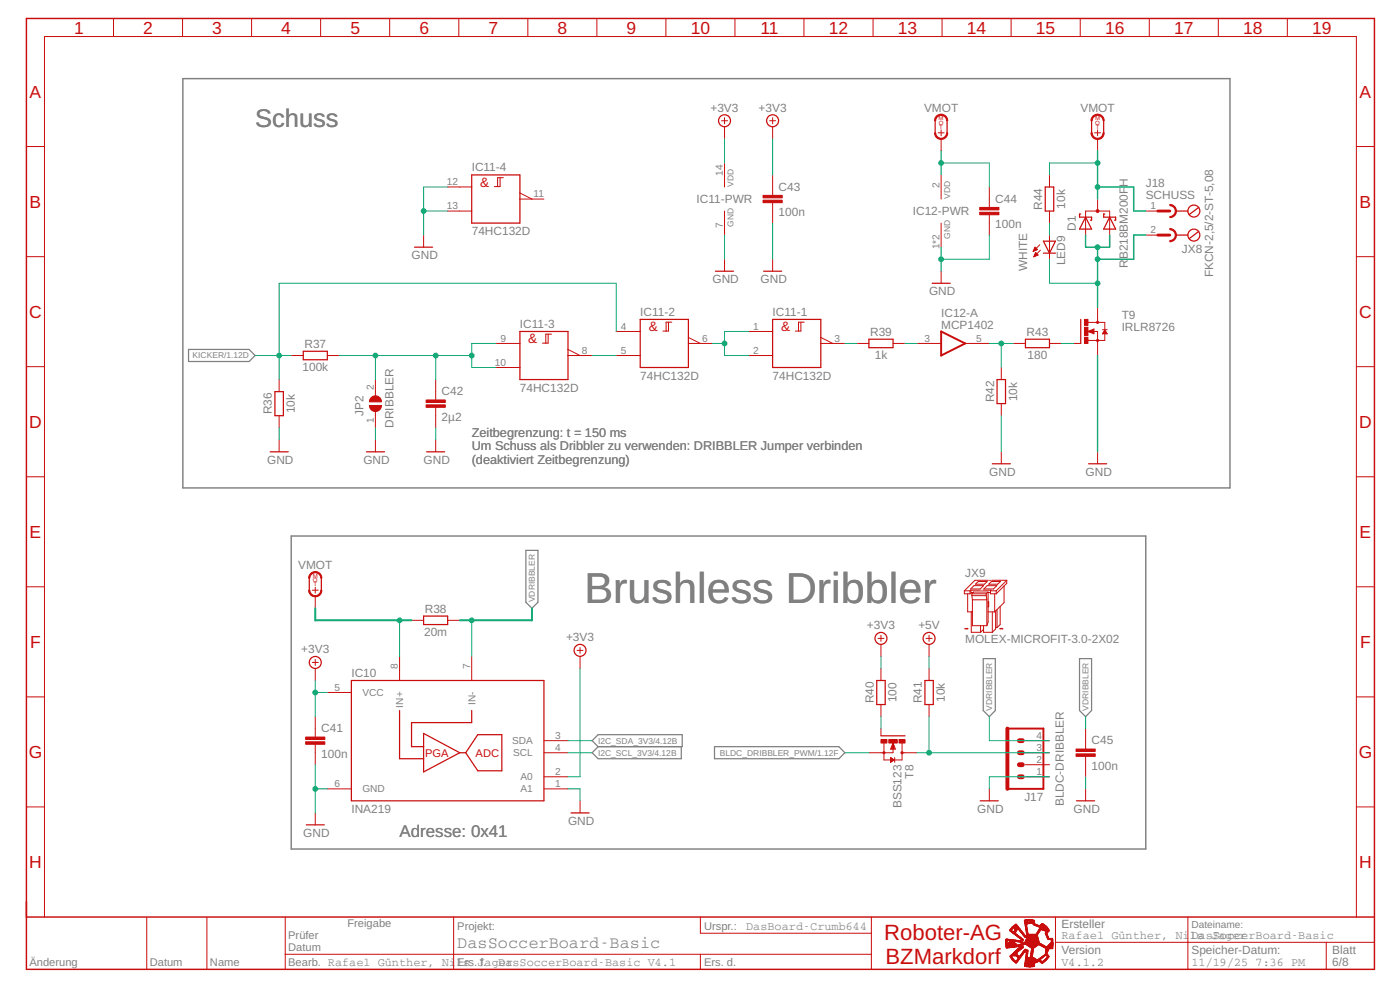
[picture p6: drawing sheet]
<svg xmlns="http://www.w3.org/2000/svg" width="287mm" height="203mm" viewBox="0 0 287 203" stroke-linecap="round" stroke-linejoin="round" font-family="sans-serif">
<path d="M37.5 16.1h214.8v84h-214.8zM59.7 109.9h175.3v64.2h-175.3z" fill="none" stroke="#808080" stroke-width=".3"/>
<path d="M38.7 71.7h12.4l1.2 1.2-1.2 1.2h-12.4zM107.9 112.9h2.4v10.6l-1.2 1.3-1.2-1.3zM201.7 135.1h2.5v10.6l-1.3 1.3-1.2-1.3zM221.4 135.1h2.5v10.6l-1.2 1.3-1.3-1.3zM121.5 151.9l1.2-1.2h17.2v2.4h-17.2zM122.7 153.1l-1.2 1.3 1.2 1.2h17v-2.5M146.6 153.1h25.5l1.2 1.3-1.2 1.2h-25.5z" fill="none" stroke="#808080" stroke-width=".25"/>
<g fill="none" stroke="#c90d0c" stroke-width=".25">
<path d="M96.8 35.9h9.8v9.9h-9.8zM191.8 24.8v2.4M194.3 24.8v2.4M214.4 38.4h1.7v4.9h-1.7zM223.9 24.8v2.4M226.4 24.8v2.4M85 50.7h3.7M146.7 55.6h3.8M156.6 55.6h3.7M191.2 58.1h3.7M214 49.5h2.5l-1.2 2.4zM214 51.9h2.5"/>
<path d="M221.7 43.9h-.3v.6h2.5v.6h-.3M222.7 44.5l1.2 2.5h-2.5zM226.6 43.9h-.2v.6h2.4v.6h-.2M227.6 44.5l1.2 2.5h-2.4zM241.2 43.3h2.5M241.2 48.2h2.5M245.9 42.5l-2 1.5M245.9 47.5l-2 1.5M62.2 72.1h4.9v1.7h-4.9zM106.6 68h9.9v9.9h-9.9zM131.3 65.5h9.9v9.9h-9.9zM158.5 65.5h9.9v9.9h-9.9z"/>
<path d="M178.2 69.6h5v1.7h-5zM204.5 77.9h1.7v4.9h-1.7zM210.3 69.6h5v1.7h-5zM221.7 65.5v4.9M55.4 92.7h3.7M56.4 80.3h1.7v5h-1.7zM75.2 92.7h3.7M87.5 92.7h3.7M203.5 95.1h3.7M223.3 95.1h3.7M63.4 118.6v2.5M65.9 118.6v2.5"/>
<path d="M72.1 139.6h39.5v24.7h-39.5zM86.9 126.4h4.9v1.7h-4.9zM179.8 139.6h1.8v4.9h-1.8zM189.7 139.6h1.7v4.9h-1.7zM82 145.7v9.9h4.9M86.9 150.4l7.4 4-7.4 3.9zM94.3 154.4h1.2M96.8 145.7v2.5h-12.4v4.9h2.5M98 150.7h4.9v7.4h-4.9l-2.5-3.7zM180.7 150.9h4.9M62.8 169.2h3.7M117.1 166.7h3.7"/>
<path d="M201.1 164.3h3.7M220.8 164.3h3.7"/>
<circle cx="148.6" cy="24.8" r="1.23"/>
<circle cx="158.5" cy="24.8" r="1.23"/>
<circle cx="244.9" cy="43.3" r="1.23"/>
<circle cx="244.9" cy="48.2" r="1.23"/>
<circle cx="64.7" cy="135.9" r="1.23"/>
<circle cx="119" cy="133.4" r="1.23"/>
<circle cx="180.7" cy="130.9" r="1.23"/>
<circle cx="190.6" cy="130.9" r="1.23"/>
</g>
<g fill="none" stroke="#c90d0c" stroke-width=".21">
<path d="M23.3 3.8v3.7M37.4 3.8v3.7M51.6 3.8v3.7M65.8 3.8v3.7M79.9 3.8v3.7M94.1 3.8v3.7M108.3 3.8v3.7M122.4 3.8v3.7M136.6 3.8v3.7M150.7 3.8v3.7M164.9 3.8v3.7M179.1 3.8v3.7"/>
<path d="M193.2 3.8v3.7M207.4 3.8v3.7M221.6 3.8v3.7M235.7 3.8v3.7M249.9 3.8v3.7M264.1 3.8v3.7M5.4 30.1h3.7M91.8 38.4h5M102.6 36.4v1.9h-1.2M103.2 36.4h-1.1v1.9M106.6 39.6l2.5 1.2M148 24.8h1.2"/>
<path d="M148.6 24.2v1.2M148.6 26v2.5M148.6 33.4v5M157.9 24.8h1.2M158.5 24.2v1.2M158.5 26v2.5M158.5 35.9v4.2M192.4 27.2h1.3M193 26.6v1.3M193 28.5v2.4M193 35.9v4.9M202.9 38.4v4.1"/>
<path d="M215.3 35.9v2.5M224.5 27.2h1.2M225.1 26.6v1.3M225.1 28.5v2.4M278.2 30.1h3.7M5.4 52.6h3.7M86.9 48.2v2.5M91.8 43.3h5M106.6 40.8h5M148.6 43.3v4.9M148.6 53.2v2.4M158.5 41.6v4.2"/>
<path d="M158.5 53.2v2.4M193 45.8v4.9M193 55.6v2.5M202.9 44v4.2M212 51.5h.1M212 51.4h.4M212 51.3h.6M212.1 52.7h.1M212.1 51.1h.6M212.1 52.5h.3M212.2 51h.4M212.2 52.4h.4"/>
<path d="M212.2 50.9h.3M212.2 52.3h.7M212.3 50.8h.1M212.3 52.2h.5M212.3 50.7l.5 .5-.9 .4zM212.3 52.1h.4M212.4 52h.2M212.4 51.8h.1M212.9 52.3l-.5-.5-.4 .9M212.9 52.3l-.9 .4M213.3 50.2l-1.4 1.4M213.4 51.3l-1.4 1.4"/>
<path d="M215.3 43.3v2.5M215.3 48.2v5M222.7 48.2v-4.9h4.9v4.9M225.1 40.8v2.5M235 43.3h2.5M235 48.2h2.5M278.2 52.6h3.7M5.4 75.2h3.7M57.3 77.9v2.4M59.7 72.9h2.5M67.1 72.9h2.5M77 77.9v3.3"/>
<path d="M89.4 77.9v4.1M101.7 70.4h4.9M101.7 75.4h4.9M112.4 68.5v1.9h-1.1M113.1 68.5h-1.1v1.9M116.5 72.9h5M116.5 71.7l2.5 1.2M126.4 68h4.9M126.4 72.9h4.9M137.1 66.1v1.8h-1.1M137.8 66.1h-1.2v1.8M141.2 70.4h4.9"/>
<path d="M141.2 69.2l2.5 1.2M153.5 68h5M153.5 72.9h5M164.3 66.1v1.8h-1.2M165 66.1h-1.2v1.8M168.4 70.4h4.9M168.4 69.2l2.4 1.2M175.8 70.4h2.4M183.2 70.4h2.4M188.1 70.4h4.9M198 70.4h4.9M205.4 75.4v2.5"/>
<path d="M207.9 70.4h2.4M215.3 70.4h2.4M220.2 70.4h1.5M222.9 68h2.2v4.9M223.2 68l1.2-.5v1zM223.2 66.1h3.4v3.7h-3.4M225.1 63v3.1M226.1 67.6h1M226.2 68.4h.8M226.3 68.2h.7M226.4 68.1h.5M226.4 68h.4"/>
<path d="M226.5 67.9h.2M226.6 67.8h.1M226.6 67.7l.5 .8h-1zM278.2 75.2h3.7M5.4 97.8h3.7M57.3 85.3v2.4M57.3 90.2v2.5M77 84.4v3.3M77 90.2v2.5M89.4 83.5v4.2M89.4 90.2v2.5M205.4 82.8v2.5"/>
<path d="M205.4 92.7v2.4M225.1 92.7v2.4M278.2 97.8h3.7M200.6 119.3h1.9l-.6 .5h-1.8zM202.7 119h-2.7l-2.2 2.2M202.9 119h.1M203.2 119h.1M203.3 119.3h1.9l-.6 .5h-1.8zM203.4 119h3.1M206.5 119l-2.2 2.2M206.5 119v.6l-2.2 2.2M5.4 120.4h3.7"/>
<path d="M64.1 135.9h1.2M64.1 121.1h1.2M64.7 120.4v1.3M64.7 122.3v2.5M64.7 135.3v1.2M64.7 137.1v2.5M82 134.6v5M84.4 127.2h2.5M91.8 127.2h2.5M96.8 134.6v5M118.4 133.4h1.2M119 132.8v1.2"/>
<path d="M119 134.6v2.5M180.1 130.9h1.2M180.7 130.3v1.3M180.7 132.2v2.4M180.7 137.1v2.5M189.9 130.9h1.3M190.6 130.3v1.3M190.6 132.2v2.4M190.6 137.1v2.5M197.8 121.2v.6h1.2M197.8 121.2h1.2M198.5 121.8v3.7h1"/>
<path d="M199 121.2v.6M199.1 121.1h1.8M199.1 121.1l-.1 .1M199.1 121.1l.1 .4M199.2 125.5v4.2h1.9M199.2 121.5l-.2 .3M199.2 121.5h.4M199.3 121.8h3M199.3 121.8v.4M199.3 122.2l.2 .8M199.3 122.2h3M199.5 123v5.3h2.9"/>
<path d="M199.5 123h2.9M199.6 121.5l-.3 .3M199.8 120.1h1.9l-.6 .7h-2zM201.1 121.1h.1M201.1 128.3v1.4M201.4 121.1h.1M201.6 121.1h1.7l-.1 .1M201.7 128.3v1.4h1.8M201.7 129.1l-.6 .6M202.3 121.8v.4M202.3 122.2l.1 .8M202.4 123v5.3"/>
<path d="M202.5 120.1h2l-.7 .7h-2zM202.7 121.4l-3.1 .1M202.7 121.4l-.4 .4M202.7 121.4v6.2l-.3 .7M202.7 123.5l.1-.1v1l-.1 .1M202.7 121.5h.5M202.7 125.5h1.3M202.7 123.5v.9M203.2 121.2h1.1M203.2 121.2v.6h1.1M203.5 125.5v4.2M204 121.8v3.7"/>
<path d="M204.2 125.3v3.7l-.7 .7M204.2 128.7h.3M204.3 121.2v.6M204.5 125v3.7M205.1 124.4v3.7l-.6 .6M206 120.2v3.4l-2 1.9M278.2 120.4h3.7M5.4 142.9h3.7M64.7 147v4.2M64.7 152.7v4.1M67.1 142h5M111.6 154.4h4.9"/>
<path d="M111.6 159.3h4.9M111.6 151.9h4.9M180.7 144.5v2.5M180.7 149.4v1.5M181.3 152.4v3.5h3.7v-3.5M182.7 155.4l.7 .5-.7 .5zM182.7 156.3h.1M182.7 156.2h.2M182.7 156.1h.3M182.7 156h.5M182.7 155.8h.6M182.7 155.6h.4"/>
<path d="M182.7 155.5h.2M182.7 155.4h.1M183.2 152.2v2.2h-5M183.2 152.4l.5 1.2h-1zM183.5 155.4v1M185 154.4h3.1M190.6 144.5v2.5M210.3 154.4h5M210.3 159.3h5M210.3 151.9h5M210.3 156.8h5M222.7 149.4v4.2"/>
<path d="M222.7 155.1v4.2M278.2 142.9h3.7M5.4 165.5h3.7M64.7 166.7v2.5M67.1 161.8h5M111.6 161.8h4.9M119 164.3v2.4M202.9 161.8v2.5M222.7 161.8v2.5M278.2 165.5h3.7M9.1 188.1v-180.6h269.1v180.6M30.1 188.2v10.6"/>
<path d="M42.4 188.2v10.6M58.5 188.1v10.7M58.5 195.7h120.2M93 188.1v10.7M143.7 188.1v3.3h35M143.7 195.7v3.1M178.7 188.1v10.7M216.5 193.3h65.3M216.5 188.1v10.7M243.7 188.1v10.7M272 193.3v5.5"/>
</g>
<path d="M224.3 67.7l-.9 .3 .9 .2v-.2h-.3M183.2 153.3v.2h-.3l.3-.8 .2 .8M5.4 188.1h276.5v-184.3h-276.5v195h276.5v-10.6" fill="none" stroke="#c90d0c" stroke-width=".3"/>
<g fill="none" stroke="#c90d0c" stroke-width=".4">
<path d="M193 68l5 2.4-5 2.5zM206.6 149.4h7.4v12.4h-7.4"/>
<circle cx="225.1" cy="69.8" r=".13"/>
<circle cx="225.1" cy="66.1" r=".13"/>
<circle cx="181.3" cy="154.4" r=".13"/>
<circle cx="185" cy="154.4" r=".13"/>
</g>
<g fill="#c90d0c" stroke="#c90d0c" stroke-width=".21">
<path d="M222.4 69.2h.8v1.2h-.8z"/>
<path d="M222.4 65.5h.8v1.2h-.8z"/>
<path d="M222.4 67.1h.8v1.8h-.8z"/>
<path d="M201 43.5h3.9v.5h-3.9z"/>
<path d="M201 42.5h3.9v.6h-3.9z"/>
<path d="M211 198.3h.5z"/>
<path d="M210.5 198.2l1.4 .1z"/>
<path d="M210.2 198.2h2z"/>
<path d="M210.2 198.1l2 .1z"/>
<path d="M210.2 198.1h2z"/>
<path d="M210.2 198h.3z"/>
<path d="M210.6 198h1.6z"/>
<path d="M210.2 197.9l.3 .1z"/>
<path d="M210.5 197.9l1.7 .1z"/>
<path d="M210.2 197.8l.3 .1z"/>
<path d="M210.5 197.8l1.7 .1z"/>
<path d="M210.2 197.8h2z"/>
<path d="M210.2 197.7h2z"/>
<path d="M210.2 197.6l2 .1z"/>
<path d="M210.2 197.6h2z"/>
<path d="M210.3 197.5h2z"/>
<path d="M213.7 197.5h.2z"/>
<path d="M208.3 197.5h.2z"/>
<path d="M213.6 197.5h.4z"/>
<path d="M208.3 197.4l.3 .1z"/>
<path d="M210.2 197.4l2.3 .1z"/>
<path d="M213.5 197.4l.5 .1z"/>
<path d="M208.2 197.4h.4z"/>
<path d="M210.3 197.4h2.3z"/>
<path d="M213.5 197.4h.6z"/>
<path d="M208.1 197.3l.5 .1z"/>
<path d="M210.3 197.3l2.4 .1z"/>
<path d="M213.4 197.3l.7 .1z"/>
<path d="M208.1 197.3h.6z"/>
<path d="M210.2 197.3h2.6z"/>
<path d="M213.3 197.3h.9z"/>
<path d="M208 197.2l.7 .1z"/>
<path d="M210.3 197.2l2.6 .1z"/>
<path d="M213.3 197.2l.4 .1z"/>
<path d="M213.8 197.2l.4 .1z"/>
<path d="M207.9 197.2h.9z"/>
<path d="M210.3 197.2h2.8z"/>
<path d="M213.2 197.2h.5z"/>
<path d="M213.9 197.2h.4z"/>
<path d="M207.9 197.1l.4 .1z"/>
<path d="M208.4 197.1l.3 .1z"/>
<path d="M210.3 197.1l3.3 .1z"/>
<path d="M213.9 197.1l.4 .1z"/>
<path d="M207.8 197.1h.5z"/>
<path d="M208.5 197.1h.3z"/>
<path d="M210.3 197.1h3.3z"/>
<path d="M214 197.1h.4z"/>
<path d="M207.8 197l.4 .1z"/>
<path d="M208.5 197l.4 .1z"/>
<path d="M210.3 197l3.2 .1z"/>
<path d="M214.1 197l.4 .1z"/>
<path d="M207.7 197h.5z"/>
<path d="M208.5 197h.4z"/>
<path d="M210.3 197h3.1z"/>
<path d="M214.1 197h.4z"/>
<path d="M207.6 196.9l.5 .1z"/>
<path d="M208.6 196.9l.3 .1z"/>
<path d="M210.3 196.9l3.1 .1z"/>
<path d="M214.2 196.9l.4 .1z"/>
<path d="M207.6 196.9h.4z"/>
<path d="M208.6 196.9h.4z"/>
<path d="M210.3 196.9h3z"/>
<path d="M214.2 196.9h.4z"/>
<path d="M207.6 196.8l.4 .1z"/>
<path d="M208.7 196.8l.3 .1z"/>
<path d="M210.3 196.8l2.4 .1z"/>
<path d="M212.9 196.8l.4 .1z"/>
<path d="M214.3 196.8l.4 .1z"/>
<path d="M207.6 196.8h.3z"/>
<path d="M208.7 196.8h.3z"/>
<path d="M210.4 196.8h2.2z"/>
<path d="M212.9 196.8h.5z"/>
<path d="M214.4 196.8h.3z"/>
<path d="M207.5 196.7l.4 .1z"/>
<path d="M208.7 196.7l.3 .1z"/>
<path d="M210.4 196.7l2.2 .1z"/>
<path d="M212.9 196.7l.5 .1z"/>
<path d="M214.4 196.7l.4 .1z"/>
<path d="M207.5 196.7h.3z"/>
<path d="M208.7 196.7h.4z"/>
<path d="M210.4 196.7h2.1z"/>
<path d="M213 196.7h.5z"/>
<path d="M214.4 196.7h.4z"/>
<path d="M207.5 196.6l.3 .1z"/>
<path d="M208.8 196.6l.3 .1z"/>
<path d="M210.4 196.6l2 .1z"/>
<path d="M213.1 196.6l.5 .1z"/>
<path d="M214.5 196.6l.3 .1z"/>
<path d="M207.4 196.6h.4z"/>
<path d="M208.8 196.6h.3z"/>
<path d="M210.4 196.6h1.9z"/>
<path d="M213.2 196.6h.4z"/>
<path d="M214.5 196.6h.4z"/>
<path d="M207.4 196.5l.3 .1z"/>
<path d="M208.9 196.5l.3 .1z"/>
<path d="M210.4 196.5l1.9 .1z"/>
<path d="M213.2 196.5l.5 .1z"/>
<path d="M214.6 196.5l.3 .1z"/>
<path d="M207.4 196.5h.3z"/>
<path d="M208.9 196.5h.3z"/>
<path d="M210.4 196.5h.3z"/>
<path d="M210.8 196.5h1.4z"/>
<path d="M213.3 196.5h.5z"/>
<path d="M214.6 196.5h.4z"/>
<path d="M207.3 196.4l.4 .1z"/>
<path d="M208.9 196.4l.4 .1z"/>
<path d="M210.4 196.4l.3 .1z"/>
<path d="M210.9 196.4l1.1 .1z"/>
<path d="M213.4 196.4l.4 .1z"/>
<path d="M214.6 196.4l.4 .1z"/>
<path d="M207.3 196.4h.4z"/>
<path d="M208.8 196.4h.5z"/>
<path d="M210.4 196.4h.3z"/>
<path d="M211.1 196.4h.9z"/>
<path d="M213.4 196.4h.4z"/>
<path d="M214.7 196.4h.3z"/>
<path d="M207.3 196.3l.3 .1z"/>
<path d="M208.7 196.3l.6 .1z"/>
<path d="M210.4 196.3l.3 .1z"/>
<path d="M211.2 196.3l.7 .1z"/>
<path d="M213.5 196.3l.4 .1z"/>
<path d="M214.7 196.3l.4 .1z"/>
<path d="M207.2 196.3h.4z"/>
<path d="M208.7 196.3h.7z"/>
<path d="M210.4 196.3h.3z"/>
<path d="M211.4 196.3h.4z"/>
<path d="M213.6 196.3h.4z"/>
<path d="M214.7 196.3h.4z"/>
<path d="M211.3 196.3h.5z"/>
<path d="M213.7 196.3h.3z"/>
<path d="M214.8 196.3h.3z"/>
<path d="M207.2 196.2h.3z"/>
<path d="M208.6 196.2h.8z"/>
<path d="M210.4 196.2h.3z"/>
<path d="M211.3 196.2h.5z"/>
<path d="M213.7 196.2h.4z"/>
<path d="M214.8 196.2h.4z"/>
<path d="M208.5 196.2h.6z"/>
<path d="M209.1 196.2h.4z"/>
<path d="M211.4 196.2h.4z"/>
<path d="M213.8 196.2h.3z"/>
<path d="M207.2 196.1l.4 .1z"/>
<path d="M208.4 196.1l.6 .1z"/>
<path d="M209.1 196.1l.4 .1z"/>
<path d="M210.4 196.1l.3 .1z"/>
<path d="M211.4 196.1l.4 .1z"/>
<path d="M213.9 196.1l.3 .1z"/>
<path d="M214.8 196.1l.4 .1z"/>
<path d="M207.2 196l.4 .1z"/>
<path d="M208.4 196l.6 .1z"/>
<path d="M209.2 196l.3 .1z"/>
<path d="M210.5 196l.3 .1z"/>
<path d="M211.4 196l.4 .1z"/>
<path d="M213.9 196l.4 .1z"/>
<path d="M214.7 196l.4 .1z"/>
<path d="M207.3 196h.4z"/>
<path d="M207.9 196h1z"/>
<path d="M209.2 196h.4z"/>
<path d="M210.5 196h.3z"/>
<path d="M211.4 196h.4z"/>
<path d="M214 196h.3z"/>
<path d="M214.7 196h.4z"/>
<path d="M207.3 196h1.6z"/>
<path d="M209.3 196h.3z"/>
<path d="M214.1 196h.3z"/>
<path d="M214.6 196h.4z"/>
<path d="M207.3 195.9l1.5 .1z"/>
<path d="M209.3 195.9l.4 .1z"/>
<path d="M210.5 195.9l.3 .1z"/>
<path d="M211.4 195.9l.4 .1z"/>
<path d="M214.1 195.9l.4 .1z"/>
<path d="M214.6 195.9l.4 .1z"/>
<path d="M207.4 195.9h1.3z"/>
<path d="M209.3 195.9h.4z"/>
<path d="M210.5 195.9h.3z"/>
<path d="M211.4 195.9h.4z"/>
<path d="M214.2 195.9h.8z"/>
<path d="M207.5 195.8l1.2 .1z"/>
<path d="M209.4 195.8l.3 .1z"/>
<path d="M210.5 195.8l.3 .1z"/>
<path d="M211.4 195.8l.4 .1z"/>
<path d="M214.3 195.8l.6 .1z"/>
<path d="M207.5 195.8h1.1z"/>
<path d="M209.4 195.8h.4z"/>
<path d="M210.5 195.8h.3z"/>
<path d="M211.4 195.8h.4z"/>
<path d="M214.3 195.8h.6z"/>
<path d="M207.6 195.7h1z"/>
<path d="M209.4 195.7h.4z"/>
<path d="M210.5 195.7h.3z"/>
<path d="M211.4 195.7h.4z"/>
<path d="M214.4 195.7h.4z"/>
<path d="M209.5 195.7h.3z"/>
<path d="M207.7 195.6l.9 .1z"/>
<path d="M209.5 195.6l.4 .1z"/>
<path d="M210.5 195.6l.3 .1z"/>
<path d="M211.4 195.6l.4 .1z"/>
<path d="M214.4 195.6l.3 .1z"/>
<path d="M207.7 195.6h.9z"/>
<path d="M209.6 195.6h.3z"/>
<path d="M210.5 195.6h.3z"/>
<path d="M211.4 195.6h.4z"/>
<path d="M214.4 195.6h.3z"/>
<path d="M207.8 195.5l.8 .1z"/>
<path d="M209.6 195.5l.3 .1z"/>
<path d="M210.5 195.5l.3 .1z"/>
<path d="M211.5 195.5l.4 .1z"/>
<path d="M214.4 195.5l.3 .1z"/>
<path d="M207.8 195.5h.8z"/>
<path d="M209.6 195.5h.4z"/>
<path d="M210.5 195.5h.3z"/>
<path d="M211.5 195.5h.4z"/>
<path d="M214.4 195.5h.4z"/>
<path d="M207.9 195.4l.7 .1z"/>
<path d="M209.7 195.4l.3 .1z"/>
<path d="M210.5 195.4l.3 .1z"/>
<path d="M211.5 195.4l.4 .1z"/>
<path d="M214.4 195.4l.4 .1z"/>
<path d="M207.9 195.4h.7z"/>
<path d="M209.7 195.4h.4z"/>
<path d="M210.5 195.4h.3z"/>
<path d="M211.5 195.4h.4z"/>
<path d="M214.5 195.4h.3z"/>
<path d="M208 195.3l.7 .1z"/>
<path d="M209.7 195.3l.4 .1z"/>
<path d="M210.5 195.3l.3 .1z"/>
<path d="M211.5 195.3l.4 .1z"/>
<path d="M214.5 195.3l.3 .1z"/>
<path d="M208 195.3h.7z"/>
<path d="M209.8 195.3h.4z"/>
<path d="M210.5 195.3h.3z"/>
<path d="M211.5 195.3h.4z"/>
<path d="M214.5 195.3h.4z"/>
<path d="M208.1 195.2l.6 .1z"/>
<path d="M209.8 195.2l.6 .1z"/>
<path d="M210.5 195.2l.3 .1z"/>
<path d="M211.5 195.2l.4 .1z"/>
<path d="M214.5 195.2l.4 .1z"/>
<path d="M208.1 195.2h.7z"/>
<path d="M209.8 195.2h.7z"/>
<path d="M210.5 195.2h.3z"/>
<path d="M211.5 195.2h.4z"/>
<path d="M214.5 195.2h.4z"/>
<path d="M208.2 195.1l.7 .1z"/>
<path d="M209.9 195.1l.9 .1z"/>
<path d="M211.5 195.1l.4 .1z"/>
<path d="M214.5 195.1l.4 .1z"/>
<path d="M208.2 195.1h.7z"/>
<path d="M209.9 195.1h.9z"/>
<path d="M211.5 195.1h.4z"/>
<path d="M214.5 195.1h.4z"/>
<path d="M208.3 195l.7 .1z"/>
<path d="M210 195l.8 .1z"/>
<path d="M211.5 195l.4 .1z"/>
<path d="M214.5 195l.5 .1z"/>
<path d="M208.3 195h.7z"/>
<path d="M210 195h.8z"/>
<path d="M211.5 195h.4z"/>
<path d="M214.5 195h.5z"/>
<path d="M208.4 194.9l.7 .1z"/>
<path d="M210 194.9l.9 .1z"/>
<path d="M211.5 194.9l.4 .1z"/>
<path d="M214.5 194.9l.5 .1z"/>
<path d="M208.4 194.9h.7z"/>
<path d="M210.1 194.9h.7z"/>
<path d="M211.6 194.9h.4z"/>
<path d="M214.5 194.9h.5z"/>
<path d="M208.5 194.8l.7 .1z"/>
<path d="M210.1 194.8l.6 .1z"/>
<path d="M211.6 194.8l.4 .1z"/>
<path d="M214.5 194.8l.5 .1z"/>
<path d="M208.6 194.8h.7z"/>
<path d="M210.1 194.8h.5z"/>
<path d="M211.6 194.8h.4z"/>
<path d="M214.5 194.8h.6z"/>
<path d="M208.6 194.7l.7 .1z"/>
<path d="M210.2 194.7l.3 .1z"/>
<path d="M211.6 194.7l.4 .1z"/>
<path d="M214.5 194.7l.6 .1z"/>
<path d="M208.7 194.7h.7z"/>
<path d="M210.2 194.7h.2z"/>
<path d="M211.6 194.7h.4z"/>
<path d="M214.5 194.7h.6z"/>
<path d="M208.7 194.6l.8 .1z"/>
<path d="M211.6 194.6l.4 .1z"/>
<path d="M214.5 194.6l.6 .1z"/>
<path d="M208.8 194.6h.7z"/>
<path d="M211.6 194.6h.4z"/>
<path d="M214.5 194.6h.7z"/>
<path d="M208.8 194.5l.8 .1z"/>
<path d="M211.6 194.5l.4 .1z"/>
<path d="M214.5 194.5l1.4 .1z"/>
<path d="M208.8 194.5h.9z"/>
<path d="M211.6 194.5h.4z"/>
<path d="M214.5 194.5h1.4z"/>
<path d="M208.9 194.5h.8z"/>
<path d="M214.4 194.5h1.6z"/>
<path d="M206.4 194.4h.4z"/>
<path d="M209 194.4h.8z"/>
<path d="M211.5 194.4h.6z"/>
<path d="M214.3 194.4h1.6z"/>
<path d="M206.4 194.4h.7z"/>
<path d="M209 194.4h.9z"/>
<path d="M211.4 194.4h.8z"/>
<path d="M214.2 194.4h1.7z"/>
<path d="M206.4 194.3l1.1 .1z"/>
<path d="M209.1 194.3l.8 .1z"/>
<path d="M211.4 194.3l.8 .1z"/>
<path d="M214.2 194.3l1.7 .1z"/>
<path d="M206.4 194.2l1.4 .1z"/>
<path d="M209.1 194.2l.8 .1z"/>
<path d="M211.3 194.2l1 .1z"/>
<path d="M214 194.2l1.9 .1z"/>
<path d="M206.4 194.2h1.8z"/>
<path d="M209.2 194.2h.7z"/>
<path d="M211.2 194.2h1.1z"/>
<path d="M214 194.2h1.9z"/>
<path d="M206.3 194.2h2.3z"/>
<path d="M209.3 194.2h.6z"/>
<path d="M211.1 194.2h1.3z"/>
<path d="M213.9 194.2h.7z"/>
<path d="M214.7 194.2h1.2z"/>
<path d="M206.3 194.1l2.7 .1z"/>
<path d="M209.3 194.1l.5 .1z"/>
<path d="M211.1 194.1l1.4 .1z"/>
<path d="M213.8 194.1l.7 .1z"/>
<path d="M214.8 194.1l1.2 .1z"/>
<path d="M206.3 194.1h3z"/>
<path d="M209.4 194.1h.4z"/>
<path d="M211 194.1h1.6z"/>
<path d="M213.7 194.1h.7z"/>
<path d="M214.8 194.1h1.1z"/>
<path d="M206.3 194l3.5 .1z"/>
<path d="M210.9 194l1.7 .1z"/>
<path d="M213.6 194l.7 .1z"/>
<path d="M214.9 194l1 .1z"/>
<path d="M206.3 194h3.5z"/>
<path d="M210.8 194h1.9z"/>
<path d="M213.5 194h.7z"/>
<path d="M214.9 194h1z"/>
<path d="M206.3 193.9h3.4z"/>
<path d="M210.8 193.9h2z"/>
<path d="M213.4 193.9h.7z"/>
<path d="M215 193.9h.9z"/>
<path d="M210.7 193.9h2.2z"/>
<path d="M215 193.9h1z"/>
<path d="M206.3 193.8l2.4 .1z"/>
<path d="M208.8 193.8l1 .1z"/>
<path d="M210.7 193.8l2.2 .1z"/>
<path d="M213.3 193.8l.7 .1z"/>
<path d="M215.1 193.8l.9 .1z"/>
<path d="M206.3 193.8h2.3z"/>
<path d="M209 193.8h.9z"/>
<path d="M210.6 193.8h2.4z"/>
<path d="M213.2 193.8h.7z"/>
<path d="M215.1 193.8h.9z"/>
<path d="M206.3 193.7l2.3 .1z"/>
<path d="M209 193.7l1.1 .1z"/>
<path d="M210.5 193.7l3.3 .1z"/>
<path d="M215.2 193.7l.8 .1z"/>
<path d="M206.3 193.7h2.2z"/>
<path d="M209.2 193.7h1z"/>
<path d="M210.5 193.7h3.2z"/>
<path d="M215.2 193.7h.8z"/>
<path d="M206.3 193.6l.3 .1z"/>
<path d="M206.6 193.6l1.9 .1z"/>
<path d="M209.3 193.6l4.3 .1z"/>
<path d="M215.3 193.6l.7 .1z"/>
<path d="M206.3 193.6h.3z"/>
<path d="M206.7 193.6h1.7z"/>
<path d="M209.4 193.6h4.2z"/>
<path d="M215.3 193.6h.7z"/>
<path d="M206.3 193.5l.3 .1z"/>
<path d="M206.7 193.5l1.7 .1z"/>
<path d="M209.5 193.5l4 .1z"/>
<path d="M215.4 193.5l.6 .1z"/>
<path d="M206.3 193.5h.2z"/>
<path d="M206.8 193.5h1.5z"/>
<path d="M209.6 193.5h3.8z"/>
<path d="M215.4 193.5h.6z"/>
<path d="M206.3 193.4l.3 .1z"/>
<path d="M206.8 193.4l1.4 .1z"/>
<path d="M209.8 193.4l3.5 .1z"/>
<path d="M215.5 193.4l.5 .1z"/>
<path d="M206.3 193.4h.3z"/>
<path d="M206.8 193.4h1.4z"/>
<path d="M209.9 193.4h3.3z"/>
<path d="M215.5 193.4h.5z"/>
<path d="M206.3 193.3l.3 .1z"/>
<path d="M206.9 193.3l1.2 .1z"/>
<path d="M210 193.3l3.2 .1z"/>
<path d="M215.6 193.3l.4 .1z"/>
<path d="M206.3 193.3h.3z"/>
<path d="M206.9 193.3h1.2z"/>
<path d="M210.1 193.3h3.1z"/>
<path d="M215.6 193.3h.4z"/>
<path d="M206.3 193.2l.3 .1z"/>
<path d="M207 193.2l1 .1z"/>
<path d="M209.5 193.2l.2 .1z"/>
<path d="M210.2 193.2l3 .1z"/>
<path d="M215.6 193.2l.4 .1z"/>
<path d="M206.3 193.2h.3z"/>
<path d="M207 193.2h1z"/>
<path d="M209.1 193.2h.6z"/>
<path d="M210.2 193.2h2.9z"/>
<path d="M215.6 193.2h.3z"/>
<path d="M206.3 193.1l.3 .1z"/>
<path d="M207.1 193.1l.8 .1z"/>
<path d="M208.7 193.1l1 .1z"/>
<path d="M210.3 193.1l2.8 .1z"/>
<path d="M215.6 193.1l.3 .1z"/>
<path d="M206.3 193.1h.3z"/>
<path d="M207.1 193.1h.8z"/>
<path d="M208.4 193.1h1.3z"/>
<path d="M210.3 193.1h2.8z"/>
<path d="M215.6 193.1h.3z"/>
<path d="M206.3 193l.3 .1z"/>
<path d="M207.1 193l.7 .1z"/>
<path d="M207.9 193l1.9 .1z"/>
<path d="M210.3 193l2.8 .1z"/>
<path d="M215.6 193l.3 .1z"/>
<path d="M206.3 193h.3z"/>
<path d="M207.2 193h2.6z"/>
<path d="M210.4 193h2.7z"/>
<path d="M215.6 193h.3z"/>
<path d="M206.3 192.9l.3 .1z"/>
<path d="M207.2 192.9l2.2 .1z"/>
<path d="M209.5 192.9l.3 .1z"/>
<path d="M210.4 192.9l2.7 .1z"/>
<path d="M215.6 192.9l.3 .1z"/>
<path d="M206.3 192.9h.3z"/>
<path d="M206.8 192.9h2.2z"/>
<path d="M209.5 192.9h.3z"/>
<path d="M210.4 192.9h2.7z"/>
<path d="M215.6 192.9h.3z"/>
<path d="M206.3 192.8l2.4 .1z"/>
<path d="M209.5 192.8l.4 .1z"/>
<path d="M210.4 192.8l2.6 .1z"/>
<path d="M215.6 192.8l.3 .1z"/>
<path d="M206.3 192.8h2z"/>
<path d="M209.6 192.8h.3z"/>
<path d="M210.4 192.8h2.6z"/>
<path d="M215.6 192.8h.3z"/>
<path d="M206.3 192.7l1.6 .1z"/>
<path d="M209.6 192.7l.3 .1z"/>
<path d="M210.5 192.7l2.5 .1z"/>
<path d="M215.6 192.7l.3 .1z"/>
<path d="M206.3 192.7h1.2z"/>
<path d="M209.5 192.7h.4z"/>
<path d="M210.4 192.7h2.6z"/>
<path d="M215.4 192.7h.6z"/>
<path d="M206.3 192.7h.8z"/>
<path d="M209.4 192.7h.5z"/>
<path d="M210.5 192.7h2.5z"/>
<path d="M214.9 192.7h1z"/>
<path d="M206.3 192.6h.4z"/>
<path d="M209.4 192.6h.4z"/>
<path d="M210.5 192.6h2.5z"/>
<path d="M214.9 192.6h1z"/>
<path d="M209.3 192.6h.5z"/>
<path d="M209.3 192.5l.4 .1z"/>
<path d="M210.6 192.5l2.3 .1z"/>
<path d="M214.9 192.5l1 .1z"/>
<path d="M209.2 192.5h.4z"/>
<path d="M210.6 192.5h2.3z"/>
<path d="M214.8 192.5h1.1z"/>
<path d="M209.1 192.4h.5z"/>
<path d="M210.6 192.4h2.3z"/>
<path d="M214.8 192.4h.3z"/>
<path d="M209.1 192.4h.4z"/>
<path d="M209 192.3l.4 .1z"/>
<path d="M210.6 192.3l2.3 .1z"/>
<path d="M214.8 192.3l.3 .1z"/>
<path d="M208.9 192.3h.5z"/>
<path d="M210.6 192.3h2.3z"/>
<path d="M214.8 192.3h.3z"/>
<path d="M208.9 192.2l.4 .1z"/>
<path d="M210.2 192.2l.3 .1z"/>
<path d="M210.7 192.2l2.2 .1z"/>
<path d="M214.7 192.2l.3 .1z"/>
<path d="M208.8 192.2h.4z"/>
<path d="M210.2 192.2h.3z"/>
<path d="M210.7 192.2h2.2z"/>
<path d="M214.7 192.2h.3z"/>
<path d="M208.7 192.1l.5 .1z"/>
<path d="M210.1 192.1l2.7 .1z"/>
<path d="M214.7 192.1l.3 .1z"/>
<path d="M208.7 192.1h.4z"/>
<path d="M210.1 192.1h2.7z"/>
<path d="M214.7 192.1h.3z"/>
<path d="M208.6 192l.4 .1z"/>
<path d="M210.1 192l2.7 .1z"/>
<path d="M214.6 192l.4 .1z"/>
<path d="M208.6 192h.4z"/>
<path d="M210 192h2.8z"/>
<path d="M214.6 192h.3z"/>
<path d="M208.5 191.9l.4 .1z"/>
<path d="M210 191.9l.4 .1z"/>
<path d="M210.4 191.9l2.4 .1z"/>
<path d="M214.6 191.9l.3 .1z"/>
<path d="M208.4 191.9h.5z"/>
<path d="M209.9 191.9h.4z"/>
<path d="M210.5 191.9h2.3z"/>
<path d="M214.6 191.9h.3z"/>
<path d="M208.4 191.8l.4 .1z"/>
<path d="M209.9 191.8l.3 .1z"/>
<path d="M210.6 191.8l2.1 .1z"/>
<path d="M214.6 191.8l.3 .1z"/>
<path d="M208.3 191.8h.4z"/>
<path d="M209.9 191.8h.3z"/>
<path d="M210.6 191.8h2.1z"/>
<path d="M214.5 191.8h.4z"/>
<path d="M208.2 191.7l.5 .1z"/>
<path d="M209.8 191.7l.4 .1z"/>
<path d="M210.6 191.7l2.2 .1z"/>
<path d="M214.5 191.7l.3 .1z"/>
<path d="M208.2 191.7h.4z"/>
<path d="M209.8 191.7h.4z"/>
<path d="M210.6 191.7h2.2z"/>
<path d="M214.5 191.7h.3z"/>
<path d="M208.1 191.6l.5 .1z"/>
<path d="M209.7 191.6l.4 .1z"/>
<path d="M210.6 191.6l2.2 .1z"/>
<path d="M214.5 191.6l.3 .1z"/>
<path d="M208 191.6h.5z"/>
<path d="M209.7 191.6h.4z"/>
<path d="M210.6 191.6h.3z"/>
<path d="M212.5 191.6h.4z"/>
<path d="M214.5 191.6h.3z"/>
<path d="M208 191.5l.4 .1z"/>
<path d="M209.7 191.5l.3 .1z"/>
<path d="M210.5 191.5l.4 .1z"/>
<path d="M212.6 191.5l.3 .1z"/>
<path d="M214.4 191.5l.4 .1z"/>
<path d="M207.9 191.5h.5z"/>
<path d="M209.6 191.5h.4z"/>
<path d="M210.5 191.5h.4z"/>
<path d="M212.6 191.5h.3z"/>
<path d="M214.4 191.5h.3z"/>
<path d="M207.8 191.4l.5 .1z"/>
<path d="M209.6 191.4l.4 .1z"/>
<path d="M210.5 191.4l.3 .1z"/>
<path d="M212.6 191.4l.4 .1z"/>
<path d="M214.4 191.4l.3 .1z"/>
<path d="M207.8 191.4h.4z"/>
<path d="M209.5 191.4h.4z"/>
<path d="M210.5 191.4h.3z"/>
<path d="M212.6 191.4h.4z"/>
<path d="M214.4 191.4h.4z"/>
<path d="M207.7 191.3l.5 .1z"/>
<path d="M209.5 191.3l.4 .1z"/>
<path d="M210.5 191.3l.3 .1z"/>
<path d="M212.7 191.3l.3 .1z"/>
<path d="M214.4 191.3l.4 .1z"/>
<path d="M207.6 191.3h.7z"/>
<path d="M209.5 191.3h.3z"/>
<path d="M210.5 191.3h.3z"/>
<path d="M212.7 191.3h.4z"/>
<path d="M214.4 191.3h.4z"/>
<path d="M207.6 191.2l.7 .1z"/>
<path d="M209.4 191.2l.4 .1z"/>
<path d="M210.5 191.2l.3 .1z"/>
<path d="M212.7 191.2l.4 .1z"/>
<path d="M214.5 191.2l.4 .1z"/>
<path d="M207.5 191.2h.8z"/>
<path d="M209.4 191.2h.4z"/>
<path d="M210.5 191.2h.3z"/>
<path d="M212.8 191.2h.3z"/>
<path d="M214.5 191.2h.4z"/>
<path d="M207.4 191.2h1z"/>
<path d="M209.3 191.2h.4z"/>
<path d="M212.8 191.2h.4z"/>
<path d="M214.6 191.2h.4z"/>
<path d="M207.4 191.1h.5z"/>
<path d="M207.9 191.1h.5z"/>
<path d="M209.3 191.1h.4z"/>
<path d="M210.5 191.1h.3z"/>
<path d="M212.8 191.1h.4z"/>
<path d="M214.6 191.1h.4z"/>
<path d="M207.3 191.1h.5z"/>
<path d="M208 191.1h.4z"/>
<path d="M209.3 191.1h.3z"/>
<path d="M214.7 191.1h.4z"/>
<path d="M207.3 191l.4 .1z"/>
<path d="M208 191l.4 .1z"/>
<path d="M209.2 191l.4 .1z"/>
<path d="M210.5 191l.3 .1z"/>
<path d="M212.9 191l.4 .1z"/>
<path d="M214.6 191l.5 .1z"/>
<path d="M207.2 190.9l.4 .1z"/>
<path d="M208 190.9l.4 .1z"/>
<path d="M209.2 190.9l.4 .1z"/>
<path d="M210.5 190.9l.3 .1z"/>
<path d="M212.9 190.9l.4 .1z"/>
<path d="M214.4 190.9l.8 .1z"/>
<path d="M207.2 190.9h.4z"/>
<path d="M208.1 190.9h.3z"/>
<path d="M209.1 190.9h.4z"/>
<path d="M210.5 190.9h.3z"/>
<path d="M212.9 190.9h.4z"/>
<path d="M214.3 190.9h.9z"/>
<path d="M207.1 190.9h.4z"/>
<path d="M208.1 190.9h.4z"/>
<path d="M213 190.9h.4z"/>
<path d="M214.1 190.9h1.1z"/>
<path d="M207.1 190.8h.4z"/>
<path d="M208.1 190.8h.4z"/>
<path d="M209.1 190.8h.3z"/>
<path d="M210.5 190.8h.3z"/>
<path d="M213 190.8h.4z"/>
<path d="M214 190.8h1.2z"/>
<path d="M207.1 190.8h.3z"/>
<path d="M208.2 190.8h.4z"/>
<path d="M209 190.8h.4z"/>
<path d="M213 190.8h.5z"/>
<path d="M213.8 190.8h1.4z"/>
<path d="M207.2 190.7l.3 .1z"/>
<path d="M208.2 190.7l.4 .1z"/>
<path d="M209 190.7l.4 .1z"/>
<path d="M210.4 190.7l.3 .1z"/>
<path d="M213.1 190.7l.4 .1z"/>
<path d="M213.8 190.7l1.4 .1z"/>
<path d="M207.2 190.7h.3z"/>
<path d="M208.1 190.7h.7z"/>
<path d="M209 190.7h.3z"/>
<path d="M210.4 190.7h.3z"/>
<path d="M213.1 190.7h.4z"/>
<path d="M213.6 190.7h1.5z"/>
<path d="M207.2 190.6h.4z"/>
<path d="M208.1 190.6h1.2z"/>
<path d="M210.4 190.6h.3z"/>
<path d="M213.1 190.6h2z"/>
<path d="M207.3 190.5l.3 .1z"/>
<path d="M208.1 190.5l1.2 .1z"/>
<path d="M210.4 190.5l.3 .1z"/>
<path d="M213.2 190.5l1.9 .1z"/>
<path d="M207.3 190.5h.4z"/>
<path d="M208 190.5h1.2z"/>
<path d="M210.4 190.5h.3z"/>
<path d="M213.2 190.5h1.8z"/>
<path d="M207.3 190.4l.4 .1z"/>
<path d="M208 190.4l1.1 .1z"/>
<path d="M210.4 190.4l.3 .1z"/>
<path d="M213.2 190.4l1.8 .1z"/>
<path d="M207.4 190.4h.4z"/>
<path d="M208 190.4h1.1z"/>
<path d="M210.4 190.4h.3z"/>
<path d="M213.3 190.4h1.7z"/>
<path d="M207.5 190.3l.3 .1z"/>
<path d="M208 190.3l1 .1z"/>
<path d="M210.4 190.3l.3 .1z"/>
<path d="M213.3 190.3l1.6 .1z"/>
<path d="M207.5 190.3h.4z"/>
<path d="M208 190.3h1z"/>
<path d="M210.4 190.3h.3z"/>
<path d="M213.3 190.3h1.6z"/>
<path d="M207.5 190.2l1.5 .1z"/>
<path d="M210.4 190.2l.3 .1z"/>
<path d="M213.3 190.2l1.5 .1z"/>
<path d="M207.6 190.2h1.3z"/>
<path d="M210.4 190.2h.3z"/>
<path d="M213.3 190.2h1.5z"/>
<path d="M207.6 190.1l1.3 .1z"/>
<path d="M210.4 190.1l.2 .1z"/>
<path d="M213.1 190.1l1.7 .1z"/>
<path d="M207.6 190.1h1.3z"/>
<path d="M210.3 190.1h.3z"/>
<path d="M213 190.1h1.7z"/>
<path d="M207.8 190l1.1 .1z"/>
<path d="M210.3 190l.3 .1z"/>
<path d="M212.9 190l1.8 .1z"/>
<path d="M207.8 190h1z"/>
<path d="M210.3 190h.3z"/>
<path d="M212.8 190h1.9z"/>
<path d="M207.8 189.9l1 .1z"/>
<path d="M210.3 189.9l.3 .1z"/>
<path d="M212.6 189.9l2 .1z"/>
<path d="M207.9 189.9h.8z"/>
<path d="M210.3 189.9h.3z"/>
<path d="M212.5 189.9h2z"/>
<path d="M208 189.8l.7 .1z"/>
<path d="M210.3 189.8l.3 .1z"/>
<path d="M212.4 189.8l.8 .1z"/>
<path d="M213.2 189.8l1.2 .1z"/>
<path d="M208 189.8h.7z"/>
<path d="M210.3 189.8h.3z"/>
<path d="M212.3 189.8h.7z"/>
<path d="M213.3 189.8h1.1z"/>
<path d="M208.1 189.7l.5 .1z"/>
<path d="M210.2 189.7l.3 .1z"/>
<path d="M212.2 189.7l.7 .1z"/>
<path d="M213.4 189.7l.9 .1z"/>
<path d="M208.2 189.7h.4z"/>
<path d="M210.3 189.7h.3z"/>
<path d="M212.1 189.7h.7z"/>
<path d="M213.4 189.7h.9z"/>
<path d="M208.2 189.6l.3 .1z"/>
<path d="M210.3 189.6l.3 .1z"/>
<path d="M211.9 189.6l.8 .1z"/>
<path d="M213.5 189.6l.7 .1z"/>
<path d="M208.3 189.6h.2z"/>
<path d="M210.3 189.6h.4z"/>
<path d="M211.9 189.6h.7z"/>
<path d="M213.5 189.6h.6z"/>
<path d="M208.3 189.5l.1 .1z"/>
<path d="M210.3 189.5l.4 .1z"/>
<path d="M211.9 189.5l.6 .1z"/>
<path d="M213.6 189.5l.4 .1z"/>
<path d="M210.3 189.5h.4z"/>
<path d="M211.9 189.5h.4z"/>
<path d="M213.6 189.5h.4z"/>
<path d="M210.2 189.4l.7 .1z"/>
<path d="M211.9 189.4l.3 .1z"/>
<path d="M213.7 189.4l.2 .1z"/>
<path d="M210.2 189.4h1z"/>
<path d="M211.9 189.4h.3z"/>
<path d="M210.2 189.4h1.3z"/>
<path d="M210.2 189.3h1.6z"/>
<path d="M211.9 189.3h.3z"/>
<path d="M210.2 189.3h2z"/>
<path d="M210.2 189.2l2 .1z"/>
<path d="M210.2 189.1l.3 .1z"/>
<path d="M210.8 189.1l1.4 .1z"/>
<path d="M210.2 189.1h.3z"/>
<path d="M211 189.1h1.2z"/>
<path d="M211.3 189.1h.9z"/>
<path d="M210.2 189l.3 .1z"/>
<path d="M211.5 189l.7 .1z"/>
<path d="M210.2 189h.3z"/>
<path d="M211.8 189h.4z"/>
<path d="M210.1 188.9l.4 .1z"/>
<path d="M211.7 188.9l.5 .1z"/>
<path d="M210.1 188.9h.8z"/>
<path d="M211.4 188.9h.8z"/>
<path d="M210.1 188.8h2.1z"/>
<path d="M210.1 188.7l2 .1z"/>
<path d="M210.3 188.7h1.5z"/>
<path d="M210.9 188.6l.5 .1z"/>
<path d="M87.4 83h3.9v.5h-3.9z"/>
<path d="M87.4 82h3.9v.5h-3.9z"/>
<path d="M156.5 41.1h3.9v.5h-3.9z"/>
<path d="M156.5 40.1h3.9v.5h-3.9z"/>
<path d="M62.7 152.1h3.9v.6h-3.9z"/>
<path d="M62.7 151.2h3.9v.5h-3.9z"/>
<path d="M180.7 151.7h1.2v.7h-1.2z"/>
<path d="M184.4 151.7h1.2v.7h-1.2z"/>
<path d="M182.3 151.7h1.7v.7h-1.7z"/>
<path d="M220.7 154.6h3.9v.5h-3.9z"/>
<path d="M220.7 153.6h3.9v.5h-3.9z"/>
</g>
<path d="M237.5 43.3h2.4M237.5 48.2h2.4" fill="none" stroke="#c90d0c" stroke-width=".59"/>
<g fill="#c90d0c" stroke="#c90d0c" stroke-width=".21">
<path d="M224.2 23.8a1.35 1.35 0 0 1 1.4-.3 1.35 1.35 0 0 1 .9 1.3h-.2a1.11 1.11 0 0 0-1.2-1.1 1.11 1.11 0 0 0-1.1 1.1h-.2v-.2z" fill-rule="evenodd"/>
<path d="M223.8 27.2h.2a1.11 1.11 0 0 0 1.1 1.2 1.11 1.11 0 0 0 1.2-1.2h.2a1.35 1.35 0 0 1-1.4 1.4 1.35 1.35 0 0 1-1.3-1.4z" fill-rule="evenodd"/>
<path d="M192.1 23.8a1.37 1.37 0 0 1 1.4-.3 1.37 1.37 0 0 1 .9 1.3h-.2a1.11 1.11 0 0 0-1.1-1.1 1.11 1.11 0 0 0-1.2 1.1h-.2v-.2z" fill-rule="evenodd"/>
<path d="M191.7 27.2h.2a1.11 1.11 0 0 0 1.2 1.2 1.11 1.11 0 0 0 1.1-1.2h.2a1.35 1.35 0 0 1-1.4 1.4 1.35 1.35 0 0 1-1.3-1.4z" fill-rule="evenodd"/>
<path d="M239.9 41.9a1.35 1.35 0 0 1 1.4 1.4 1.35 1.35 0 0 1-1.4 1.3v-.2a1.11 1.11 0 0 0 1.2-1.1 1.11 1.11 0 0 0-1.2-1.1z" fill-rule="evenodd"/>
<path d="M239.9 46.9a1.37 1.37 0 0 1 1.4 1.3 1.37 1.37 0 0 1-1.4 1.4v-.3a1.11 1.11 0 0 0 1.2-1.1 1.11 1.11 0 0 0-1.2-1.1z" fill-rule="evenodd"/>
<path d="M63.7 117.6a1.35 1.35 0 0 1 1.5-.3 1.35 1.35 0 0 1 .8 1.3h-.2a1.11 1.11 0 0 0-1.1-1.1 1.11 1.11 0 0 0-1.1 1.1h-.3v-.2z" fill-rule="evenodd"/>
<path d="M63.3 121.1h.3a1.11 1.11 0 0 0 1.1 1.1 1.11 1.11 0 0 0 1.1-1.1h.2a1.35 1.35 0 0 1-1.3 1.3 1.35 1.35 0 0 1-1.4-1.3z" fill-rule="evenodd"/>
<path d="M76.2 81.5a1.24 1.24 0 0 1 1.3-.2 1.24 1.24 0 0 1 .8 1.1h-2.5v-.4z" fill-rule="evenodd"/>
<path d="M75.8 83.2h2.5a1.24 1.24 0 0 1-1.3 1.2 1.24 1.24 0 0 1-1.2-1.2z" fill-rule="evenodd"/>
<circle cx="225.1" cy="43.3" r=".3"/>
<circle cx="205.1" cy="128.9" r=".06"/>
<circle cx="205.6" cy="128.9" r=".06"/>
<circle cx="205.4" cy="128.9" r=".06"/>
<circle cx="198.5" cy="128.9" r=".06"/>
<circle cx="198.2" cy="128.9" r=".06"/>
<circle cx="198" cy="128.9" r=".06"/>
</g>
<path d="M206.6 149.4v12.4" fill="none" stroke="#c90d0c" stroke-width=".8"/>
<path d="M209.1 159.3h.6M209.1 156.8h.6M209.1 154.4h.6M209.1 151.9h.6" fill="none" stroke="#c90d0c" stroke-width=".99"/>
<path d="M225.1 30.9v9.9M225.1 38.4h7.4v4.9h2.5M222.7 48.2v2.5h4.9v-2.5M225.1 50.7v12.3M235 48.2h-2.5v5h-7.4M225.1 72.9v19.8" fill="none" stroke="#0dab76" stroke-width=".3"/>
<g fill="none" stroke="#0dab76" stroke-width=".21">
<path d="M91.8 38.4h-4.9v9.8M148.6 28.5v4.9M158.5 28.5v7.4M193 30.9v5M193 33.4h9.9v5M225.1 33.4h-9.8v2.5M86.9 43.3h4.9M148.6 48.2v5M158.5 45.8v7.4M193 50.7v4.9M202.9 48.2v5h-9.9M215.3 53.2v4.9h9.8"/>
<path d="M215.3 45.8v2.4M52.3 72.9h7.4M69.6 72.9h27.2M77 72.9v5M89.4 72.9v5M101.7 70.4h-4.9v5h4.9M121.5 72.9h4.9M126.4 68v-9.9h-69.1v19.8M146.1 70.4h2.5M153.5 68h-4.9v4.9h4.9M173.3 70.4h2.5M185.6 70.4h2.5"/>
<path d="M202.9 70.4h5M205.4 70.4v5M217.7 70.4h2.5M57.3 87.7v2.5M77 87.7v2.5M89.4 87.7v2.5M205.4 85.3v7.4M64.7 139.6v7.4M82 127.2v7.4M96.8 127.2v7.4M119 137.1v22.2h-2.5M180.7 134.6v2.5"/>
<path d="M190.6 134.6v2.5M64.7 156.8v9.9M64.7 142h2.4M116.5 151.9h5M116.5 154.4h5M173.3 154.4h4.9M180.7 147v2.4M188.1 154.4h27.2M190.6 147v7.4M202.9 147v4.9h12.4M215.3 159.3h-12.4v2.5M222.7 147v2.4"/>
<path d="M222.7 159.3v2.5M64.7 161.8h2.4M116.5 161.8h2.5v2.5"/>
</g>
<g fill="#0dab76" stroke="#0dab76" stroke-width=".21">
<circle cx="193" cy="53.2" r=".49"/>
<circle cx="86.9" cy="43.3" r=".49"/>
<circle cx="64.7" cy="161.8" r=".49"/>
<circle cx="64.7" cy="142" r=".49"/>
<circle cx="57.3" cy="72.9" r=".49"/>
<circle cx="205.4" cy="70.4" r=".49"/>
<circle cx="148.6" cy="70.4" r=".49"/>
<circle cx="96.8" cy="72.9" r=".49"/>
<circle cx="89.4" cy="72.9" r=".49"/>
<circle cx="77" cy="72.9" r=".49"/>
<circle cx="225.1" cy="38.4" r=".49"/>
<circle cx="225.1" cy="33.4" r=".49"/>
<circle cx="193" cy="33.4" r=".49"/>
<circle cx="82" cy="127.2" r=".49"/>
<circle cx="96.8" cy="127.2" r=".49"/>
<circle cx="225.1" cy="58.1" r=".49"/>
<circle cx="225.1" cy="50.7" r=".49"/>
<circle cx="225.1" cy="53.2" r=".49"/>
<circle cx="190.6" cy="154.4" r=".49"/>
</g>
<path d="M64.7 124.8v2.4h19.7M109.1 124.8v2.4h-14.8" fill="none" stroke="#0dab76" stroke-width=".4"/>
<text font-size="8.8" fill="#808080" x="119.9" y="123.6">Brushless Dribbler</text>
<text font-size="5.2" fill="#808080" x="52.3" y="26">Schuss</text>
<g font-size="4.5" fill="#c90d0c">
<text x="181.4" y="192.9">Roboter-AG</text>
<text x="181.6" y="197.7">BZMarkdorf</text>
</g>
<g font-size="3.6" fill="#c90d0c">
<text x="15.2" y="6.9">1</text>
<text x="29.4" y="6.9">2</text>
<text x="43.5" y="6.9">3</text>
<text x="57.7" y="6.9">4</text>
<text x="71.9" y="6.9">5</text>
<text x="86" y="6.9">6</text>
<text x="100.2" y="6.9">7</text>
<text x="114.3" y="6.9">8</text>
<text x="128.5" y="6.9">9</text>
<text x="141.7" y="6.9">10</text>
<text x="156" y="6.9">11</text>
<text x="170" y="6.9">12</text>
<text x="184.2" y="6.9">13</text>
<text x="198.3" y="6.9">14</text>
<text x="212.5" y="6.9">15</text>
<text x="226.7" y="6.9">16</text>
<text x="240.8" y="6.9">17</text>
<text x="255" y="6.9">18</text>
<text x="269.1" y="6.9">19</text>
<text x="6.1" y="20.1">A</text>
<text x="278.9" y="20.1">A</text>
<text x="6.1" y="42.6">B</text>
<text x="278.9" y="42.6">B</text>
<text x="6" y="65.2">C</text>
<text x="278.8" y="65.2">C</text>
<text x="6" y="87.8">D</text>
<text x="278.8" y="87.8">D</text>
<text x="6.1" y="110.3">E</text>
<text x="278.9" y="110.3">E</text>
<text x="6.2" y="132.9">F</text>
<text x="279" y="132.9">F</text>
<text x="5.9" y="155.5">G</text>
<text x="278.7" y="155.5">G</text>
<text x="6" y="178.1">H</text>
<text x="278.8" y="178.1">H</text>
</g>
<g font-size="3.5" fill="#808080">
<text x="81.9" y="171.7">Adresse: 0x41</text>
<text x="93.8" y="194.4">DasSoccerBoard-Basic</text>
</g>
<g font-size="2.8" fill="#c90d0c">
<text x="98.5" y="38.4">&amp;</text>
<text x="108.4" y="70.4">&amp;</text>
<text x="133.1" y="68">&amp;</text>
<text x="160.2" y="68">&amp;</text>
</g>
<g font-size="2.6" fill="#808080">
<text x="96.8" y="89.6">Zeitbegrenzung: t = 150 ms</text>
<text x="96.8" y="92.4">Um Schuss als Dribbler zu verwenden: DRIBBLER Jumper verbinden</text>
<text x="96.8" y="95.1">(deaktiviert Zeitbegrenzung)</text>
</g>
<g font-size="2.4" fill="#808080">
<text x="145.7" y="22.9">+3V3</text>
<text x="155.6" y="22.9">+3V3</text>
<text x="189.5" y="22.9">VMOT</text>
<text x="221.6" y="22.9">VMOT</text>
<text x="96.8" y="35.1">IC11-4</text>
<text x="142.9" y="41.7">IC11-PWR</text>
<text x="159.7" y="39.1">C43</text>
<text x="204.2" y="41.6">C44</text>
<text x="235" y="40.8">SCHUSS</text>
<text x="235" y="38.4">J18</text>
<text x="159.7" y="44.3">100n</text>
<text x="187.2" y="44.2">IC12-PWR</text>
<text x="204.2" y="46.8">100n</text>
<text x="213.8" y="43" transform="rotate(-90 213.8 43)">R44</text>
<text x="218.5" y="42.8" transform="rotate(-90 218.5 42.8)">10k</text>
<text x="220.7" y="47.3" transform="rotate(-90 220.7 47.3)">D1</text>
<text x="84.4" y="53.2">GND</text>
<text x="96.8" y="48.2">74HC132D</text>
<text x="242.4" y="51.9">JX8</text>
<text x="146.1" y="58.1">GND</text>
<text x="156" y="58.1">GND</text>
<text x="210.7" y="55.6" transform="rotate(-90 210.7 55.6)">WHITE</text>
<text x="218.5" y="54.4" transform="rotate(-90 218.5 54.4)">LED9</text>
<text x="231.3" y="54.9" transform="rotate(-90 231.3 54.9)">RB218BM200FH</text>
<text x="248.8" y="56.9" transform="rotate(-90 248.8 56.9)">FKCN-2,5/2-ST-5,08</text>
<text x="131.3" y="64.8">IC11-2</text>
<text x="158.5" y="64.8">IC11-1</text>
<text x="190.6" y="60.6">GND</text>
<text x="193" y="65">IC12-A</text>
<text x="230.1" y="65.5">T9</text>
<text x="62.4" y="71.4">R37</text>
<text x="106.6" y="67.2">IC11-3</text>
<text x="178.5" y="69">R39</text>
<text x="193" y="67.5">MCP1402</text>
<text x="210.6" y="69">R43</text>
<text x="230.1" y="68">IRLR8726</text>
<text x="62" y="76.1">100k</text>
<text x="131.3" y="77.9">74HC132D</text>
<text x="158.5" y="77.9">74HC132D</text>
<text x="179.4" y="73.7">1k</text>
<text x="210.8" y="73.7">180</text>
<text x="90.6" y="81.1">C42</text>
<text x="106.6" y="80.3">74HC132D</text>
<text x="203.9" y="82.5" transform="rotate(-90 203.9 82.5)">R42</text>
<text x="208.6" y="82.3" transform="rotate(-90 208.6 82.3)">10k</text>
<text x="55.8" y="85" transform="rotate(-90 55.8 85)">R36</text>
<text x="60.5" y="84.7" transform="rotate(-90 60.5 84.7)">10k</text>
<text x="74.5" y="85.3" transform="rotate(-90 74.5 85.3)">JP2</text>
<text x="80.7" y="87.7" transform="rotate(-90 80.7 87.7)">DRIBBLER</text>
<text x="90.6" y="86.3">2µ2</text>
<text x="54.8" y="95.1">GND</text>
<text x="74.5" y="95.1">GND</text>
<text x="86.9" y="95.1">GND</text>
<text x="202.9" y="97.6">GND</text>
<text x="222.7" y="97.6">GND</text>
<text x="61.2" y="116.7">VMOT</text>
<text x="198" y="118.3">JX9</text>
<text x="87.1" y="125.7">R38</text>
<text x="87" y="130.4">20m</text>
<text x="116.1" y="131.5">+3V3</text>
<text x="177.8" y="129.1">+3V3</text>
<text x="188.4" y="129.1">+5V</text>
<text x="198" y="131.9">MOLEX-MICROFIT-3.0-2X02</text>
<text x="61.8" y="134">+3V3</text>
<text x="72.1" y="138.8">IC10</text>
<text x="193.8" y="144" transform="rotate(-90 193.8 144)">10k</text>
<text x="179.2" y="144.3" transform="rotate(-90 179.2 144.3)">R40</text>
<text x="183.9" y="144.1" transform="rotate(-90 183.9 144.1)">100</text>
<text x="189.1" y="144.3" transform="rotate(-90 189.1 144.3)">R41</text>
<text x="65.9" y="150.2">C41</text>
<text x="65.9" y="155.4">100n</text>
<text x="223.9" y="152.7">C45</text>
<text x="187.4" y="159.7" transform="rotate(-90 187.4 159.7)">T8</text>
<text x="223.9" y="157.8">100n</text>
<text x="72.1" y="166.7">INA219</text>
<text x="184.9" y="165.8" transform="rotate(-90 184.9 165.8)">BSS123</text>
<text x="200.4" y="166.7">GND</text>
<text x="210.1" y="164.4">J17</text>
<text x="218.2" y="165.4" transform="rotate(-90 218.2 165.4)">BLDC-DRIBBLER</text>
<text x="220.2" y="166.7">GND</text>
<text x="62.2" y="171.7">GND</text>
<text x="116.5" y="169.2">GND</text>
<text x="153" y="190.8">DasBoard-Crumb644</text>
<text x="217.7" y="190.3">Ersteller</text>
<text x="217.7" y="195.7">Version</text>
<text x="217.7" y="192.6">Rafael Günther, Nils Jager</text>
<text x="244.4" y="192.6">DasSoccerBoard-Basic</text>
<text x="244.4" y="195.7">Speicher-Datum:</text>
<text x="273.3" y="195.7">Blatt</text>
<text x="102.2" y="198.2">DasSoccerBoard-Basic V4.1</text>
<text x="217.7" y="198.2">V4.1.2</text>
<text x="244.4" y="198.2">11/19/25 7:36 PM</text>
<text x="273.3" y="198.2">6/8</text>
</g>
<g font-size="2.3" fill="#c90d0c">
<text x="87.2" y="155.2">PGA</text>
<text x="97.6" y="155.2">ADC</text>
</g>
<g font-size="2.3" fill="#808080">
<text x="71.3" y="190.2">Freigabe</text>
<text x="93.8" y="190.8">Projekt:</text>
<text x="144.4" y="190.8">Urspr.:</text>
<text x="59.1" y="195.1">Datum</text>
<text x="59.1" y="192.6">Prüfer</text>
<text x="6" y="198.2">Änderung</text>
<text x="30.7" y="198.2">Datum</text>
<text x="43.1" y="198.2">Name</text>
<text x="59.1" y="198.1">Bearb. Rafael Günther, Nils Jager</text>
<text x="93.8" y="198.2">Ers. f.</text>
<text x="144.4" y="198.2">Ers. d.</text>
</g>
<g font-size="2.1" fill="#808080">
<text x="91.6" y="38">12</text>
<text x="109.5" y="40.5">11</text>
<text x="148.3" y="36.1" transform="rotate(-90 148.3 36.1)">14</text>
<text x="192.7" y="38.6" transform="rotate(-90 192.7 38.6)">2</text>
<text x="91.6" y="42.9">13</text>
<text x="148.3" y="46.7" transform="rotate(-90 148.3 46.7)">7</text>
<text x="236" y="42.9">1</text>
<text x="236" y="47.9">2</text>
<text x="192.7" y="51.1" transform="rotate(-90 192.7 51.1)">1*2</text>
<text x="102.7" y="70.1">9</text>
<text x="127.3" y="67.6">4</text>
<text x="144" y="70.1">6</text>
<text x="154.5" y="67.6">1</text>
<text x="171.2" y="70.1">3</text>
<text x="189.6" y="70.1">3</text>
<text x="200.3" y="70.1">5</text>
<text x="101.5" y="75">10</text>
<text x="119.3" y="72.6">8</text>
<text x="127.3" y="72.6">5</text>
<text x="154.5" y="72.6">2</text>
<text x="76.7" y="80" transform="rotate(-90 76.7 80)">2</text>
<text x="76.7" y="86.8" transform="rotate(-90 76.7 86.8)">1</text>
<text x="81.6" y="137.3" transform="rotate(-90 81.6 137.3)">8</text>
<text x="96.4" y="137.3" transform="rotate(-90 96.4 137.3)">7</text>
<text x="68.6" y="141.7">5</text>
<text x="74.3" y="142.8">VCC</text>
<text x="82.7" y="145.1" transform="rotate(-90 82.7 145.1)">IN+</text>
<text x="97.5" y="144.6" transform="rotate(-90 97.5 144.6)">IN-</text>
<text x="105" y="152.7">SDA</text>
<text x="105.3" y="155.1">SCL</text>
<text x="113.8" y="154">4</text>
<text x="113.8" y="151.6">3</text>
<text x="212.6" y="154">3</text>
<text x="212.6" y="151.6">4</text>
<text x="68.6" y="161.4">6</text>
<text x="106.8" y="160.1">A0</text>
<text x="113.8" y="159">2</text>
<text x="113.8" y="161.4">1</text>
<text x="212.6" y="159">1</text>
<text x="212.6" y="156.5">2</text>
<text x="74.3" y="162.5">GND</text>
<text x="106.8" y="162.5">A1</text>
<text x="244.4" y="190.3">Dateiname:</text>
</g>
<g font-size="1.7" fill="#808080">
<text x="150.5" y="38.4" transform="rotate(-90 150.5 38.4)">VDD</text>
<text x="194.9" y="40.8" transform="rotate(-90 194.9 40.8)">VDD</text>
<text x="150.5" y="46.5" transform="rotate(-90 150.5 46.5)">GND</text>
<text x="194.9" y="49" transform="rotate(-90 194.9 49)">GND</text>
<text x="39.5" y="73.5">KICKER/1.12D</text>
<text x="109.7" y="123.5" transform="rotate(-90 109.7 123.5)">VDRIBBLER</text>
<text x="203.5" y="145.7" transform="rotate(-90 203.5 145.7)">VDRIBBLER</text>
<text x="223.3" y="145.7" transform="rotate(-90 223.3 145.7)">VDRIBBLER</text>
<text x="122.7" y="152.5">I2C_SDA_3V3/4.12B</text>
<text x="122.7" y="155">I2C_SCL_3V3/4.12B</text>
<text x="147.7" y="155">BLDC_DRIBBLER_PWM/1.12F</text>
</g>
<g font-size="1.2" fill="#c90d0c">
<text x="192.5" y="24.7">M</text>
<text x="192.6" y="25.6">O</text>
<text x="192.7" y="26.5">T</text>
<text x="224.6" y="24.7">M</text>
<text x="224.6" y="25.6">O</text>
<text x="224.8" y="26.5">T</text>
<text x="64.2" y="118.5">M</text>
<text x="64.2" y="119.4">O</text>
<text x="64.3" y="120.3">T</text>
</g>
</svg>
